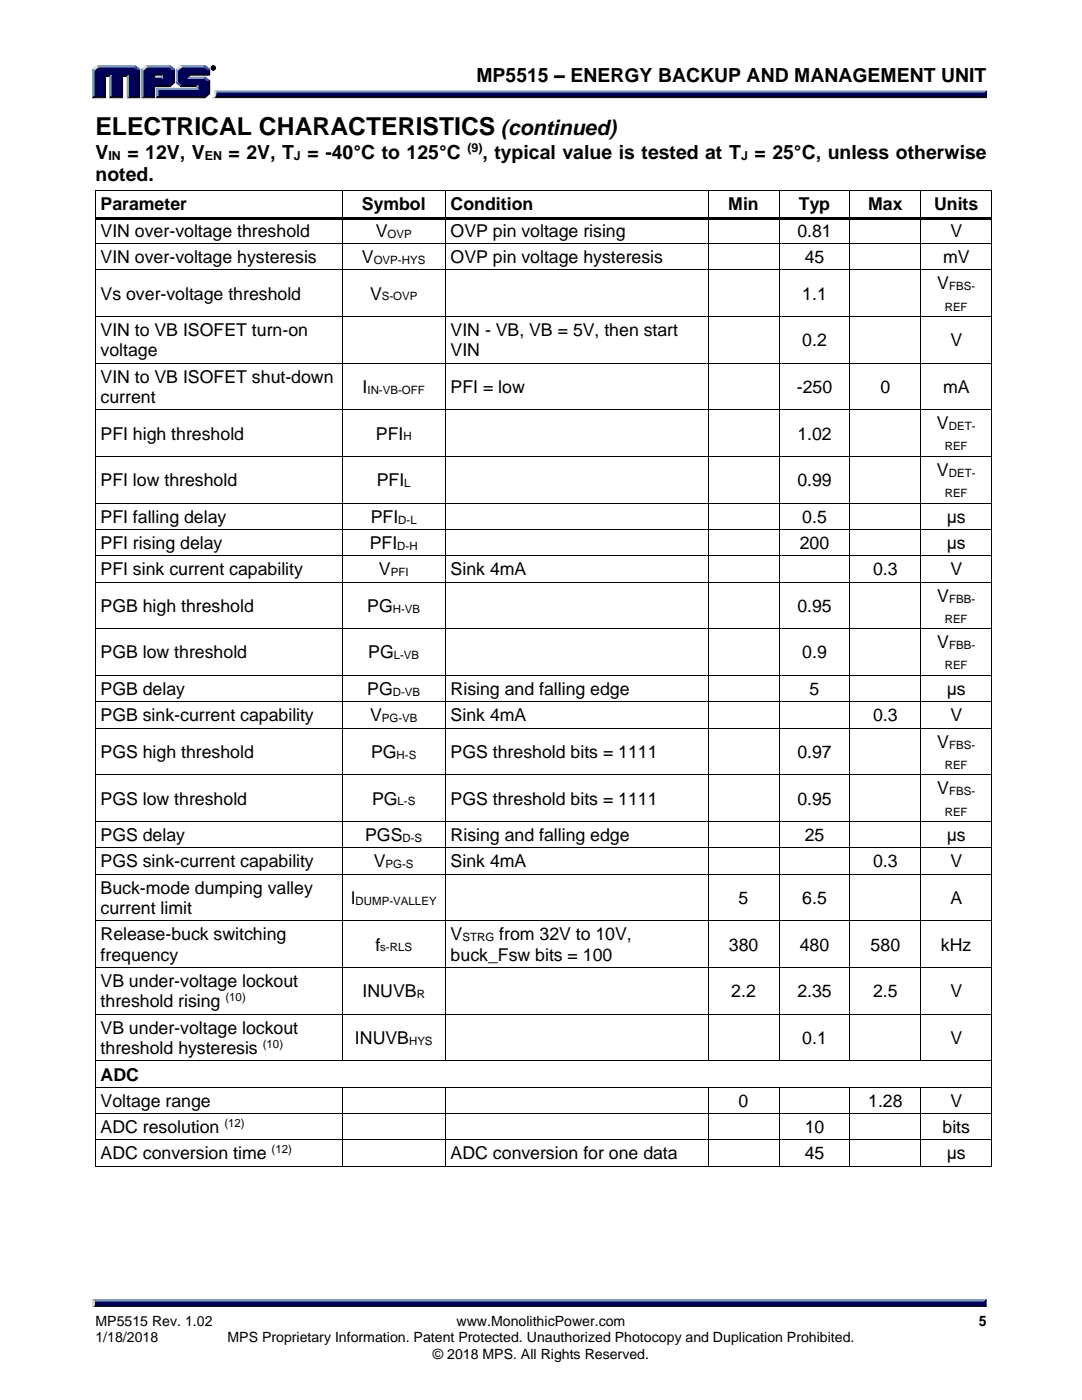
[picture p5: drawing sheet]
<svg xmlns="http://www.w3.org/2000/svg" width="216mm" height="279mm" viewBox="0 0 216 279" stroke-linecap="round" stroke-linejoin="round" font-family="sans-serif">
<g fill="#000" stroke="#000" stroke-width=".2">
<path d="M43 18.9h153.5l.4 .6h-154.4a.65 .65 0 0 0 .5-.6zM18.8 260.1h177.6l.4 .8h-178.4z"/>
<path d="M42.1 13.6a.46 .46 0 0 1 .9 0 .46 .46 0 0 1-.9 0zM42.2 13.5a.38 .38 0 0 0 .7 0 .38 .38 0 0 0-.7 0zM42.4 13.3h.3l.1 .5-.3-.2-.1 .2zM42.5 13.4l.1 .1 .1-.1z"/>
</g>
<g fill="#7f99bf" stroke="#7f99bf" stroke-width=".2">
<path d="M18.4 259.4h178.4l-.4 .7h-177.6z"/>
<path d="M42.9 18.2h154l-.4 .7h-153.5z"/>
<path d="M30.8 15.4h1.4l.3 .3h-1.9z"/>
<path d="M36.1 13.1h4.8l-.2 .3h-4.4z"/>
<path d="M35.2 13.8l.3 .2v2.4l-.3 .1z"/>
<path d="M31.2 17.6h8v-.3l.3-.3v.9h-8z"/>
<path d="M31.2 17.6l.3 .3v1.3l-.3 .3z"/>
<path d="M37.8 15.4h3.1l-.1 .3h-3.3z"/>
<path d="M29.1 13.1h4.8l-.2 .3h-4.4z"/>
<path d="M28.2 13.8l.3 .2v5.2l-.3 .3z"/>
<path d="M32.2 15l.3-.3v1l-.3-.3z"/>
<path d="M19.4 13.1h7.6l-.2 .3h-7.2z"/>
<path d="M18.5 13.8l.3 .2v5.2l-.3 .3z"/>
<path d="M22.2 15v4.2l-.3 .3v-4.2z"/>
<path d="M25.4 15.3l.2-.3v4.2l-.2 .3z"/>
</g>
<g fill="#000026" stroke="#000026" stroke-width=".2">
<path d="M196.8 259.4v1.5l-.4-.4v-.6z"/>
<path d="M196.9 18.2v1.3l-.4-.4v-.5z"/>
<path d="M36.3 17h3.2l-.3 .3h-3.1z"/>
<path d="M37.5 14.7h4.1v-.7l.2-.2v1.2h-4v.4l-.3 .3z"/>
<path d="M31.2 19.5l.3-.3h9.2l.9-.7v-2.2l.2-.2v2.6l-.9 .8z"/>
<path d="M30.6 17h3.1l.8-.6v-2.4l.3-.2v2.7l-.9 .8h-3.1v2.2h-2.6l.3-.3h2.1z"/>
<path d="M30.6 14.7h1.9l-.3 .3h-1.4v.4l-.2 .3z"/>
<path d="M27.6 14l.3-.2v5.7h-2.5l.2-.3h2z"/>
<path d="M20.8 15h1.4l-.3 .3h-.9v4.2h-2.5l.3-.3h2z"/>
<path d="M24.2 15h1.4l-.2 .3h-.9v4.2h-2.6l.3-.3h2z"/>
</g>
<g fill="#000059" stroke="#000059" stroke-width=".2">
<path d="M18.8 259.9h177.7v.6h-177.7z"/>
<path d="M43.1 18.6h153.4v.5h-153.5z"/>
<path d="M18.8 14l.8-.6h7.2l.8 .6v5.2h-2v-4.2h-1.4v4.2h-2v-4.2h-1.4v4.2h-2z"/>
<path d="M28.5 14l.8-.6h2.2v1.3h-.9v1h1.9v-1h-1.3v-1.3h2.5l.8 .6v2.4l-.8 .6h-3.1v2.2h-2.1z"/>
<path d="M31.4 17.9h8.1v-.9h-3.2l-.8-.6v-2.4l.8-.6h4.4l.9 .6v.7h-4.1v1h3.2l.9 .6v2.2l-.9 .7h-9.3z"/>
</g>
<g fill="#d9d9d9" stroke="#d9d9d9" stroke-width=".2">
<path d="M18.4 259.4l.4 .5v.5l-.4 .5z"/>
<path d="M42.9 18.2l.2 .4a.77 .77 0 0 1-.7 .9 1.14 1.14 0 0 0 .5-1.3z"/>
<path d="M35.2 13.8l.9-.7 .2 .3-.8 .6z"/>
<path d="M28.2 13.8l.9-.7 .2 .3-.8 .6z"/>
<path d="M18.5 13.8l.9-.7 .2 .3-.8 .6z"/>
</g>
<g fill="#195999" stroke="#195999" stroke-width=".2">
<path d="M35.2 16.5l.3-.1 .8 .6-.2 .3z"/>
<path d="M40.9 15.4l.9 .7-.2 .2-.9-.6z"/>
<path d="M33.9 13.1l.9 .7-.3 .2-.8-.6z"/>
<path d="M27 13.1l.9 .7-.3 .2-.8-.6z"/>
<path d="M40.9 13.1l.9 .7-.2 .2-.9-.6z"/>
</g>
<g fill="#000">
<path d="M19 38h.1v.7h-.1z" fill-rule="evenodd"/>
<path d="M19 38h.1v.2h-.1z" fill-rule="evenodd"/>
<path d="M68.2 38.2h.2v.5h-.2z" fill-rule="evenodd"/>
<path d="M68.2 38h.2v.2h-.2z" fill-rule="evenodd"/>
<path d="M88.8 38.2h.2v.5h-.2z" fill-rule="evenodd"/>
<path d="M88.8 38h.2v.2h-.2z" fill-rule="evenodd"/>
<path d="M141.2 38.2h.2v.5h-.2z" fill-rule="evenodd"/>
<path d="M141.2 38h.2v.2h-.2z" fill-rule="evenodd"/>
<path d="M155.4 38.2h.1v.5h-.1z" fill-rule="evenodd"/>
<path d="M155.4 38h.1v.2h-.1z" fill-rule="evenodd"/>
<path d="M169.5 38.2h.2v.5h-.2z" fill-rule="evenodd"/>
<path d="M169.5 38h.2v.2h-.2z" fill-rule="evenodd"/>
<path d="M183.7 38.2h.1v.5h-.1z" fill-rule="evenodd"/>
<path d="M183.7 38h.1v.2h-.1z" fill-rule="evenodd"/>
<path d="M197.8 38h.2v.7h-.2z" fill-rule="evenodd"/>
<path d="M197.8 38h.2v.2h-.2z" fill-rule="evenodd"/>
<path d="M19 43.3h.1v.7h-.1z" fill-rule="evenodd"/>
<path d="M19 48.5h.1v.7h-.1z" fill-rule="evenodd"/>
<path d="M19 53.8h.1v.7h-.1z" fill-rule="evenodd"/>
<path d="M19.1 43.3h49.1v.5h-49.1z" fill-rule="evenodd"/>
<path d="M68.2 43.8h.2v.2h-.2z" fill-rule="evenodd"/>
<path d="M68.2 43.3h.5v.5h-.5z" fill-rule="evenodd"/>
<path d="M68.2 48.5h.2v.7h-.2z" fill-rule="evenodd"/>
<path d="M68.2 53.8h.2v.7h-.2z" fill-rule="evenodd"/>
<path d="M68.7 43.3h20.1v.5h-20.1z" fill-rule="evenodd"/>
<path d="M88.8 43.8h.2v.2h-.2z" fill-rule="evenodd"/>
<path d="M88.8 43.3h.6v.5h-.6z" fill-rule="evenodd"/>
<path d="M88.8 48.5h.2v.7h-.2z" fill-rule="evenodd"/>
<path d="M88.8 53.8h.2v.7h-.2z" fill-rule="evenodd"/>
<path d="M89.4 43.3h51.8v.5h-51.8z" fill-rule="evenodd"/>
<path d="M141.2 43.8h.2v.2h-.2z" fill-rule="evenodd"/>
<path d="M141.2 43.3h.5v.5h-.5z" fill-rule="evenodd"/>
<path d="M141.2 48.5h.2v.7h-.2z" fill-rule="evenodd"/>
<path d="M141.2 53.8h.2v.7h-.2z" fill-rule="evenodd"/>
<path d="M141.7 43.3h13.7v.5h-13.7z" fill-rule="evenodd"/>
<path d="M155.4 43.8h.1v.2h-.1z" fill-rule="evenodd"/>
<path d="M155.4 43.3h.5v.5h-.5z" fill-rule="evenodd"/>
<path d="M155.4 48.5h.1v.7h-.1z" fill-rule="evenodd"/>
<path d="M155.4 53.8h.1v.7h-.1z" fill-rule="evenodd"/>
<path d="M155.9 43.3h13.6v.5h-13.6z" fill-rule="evenodd"/>
<path d="M169.5 43.8h.2v.2h-.2z" fill-rule="evenodd"/>
<path d="M169.5 43.3h.5v.5h-.5z" fill-rule="evenodd"/>
<path d="M169.5 48.5h.2v.7h-.2z" fill-rule="evenodd"/>
<path d="M169.5 53.8h.2v.7h-.2z" fill-rule="evenodd"/>
<path d="M170 43.3h13.7v.5h-13.7z" fill-rule="evenodd"/>
<path d="M183.7 43.8h.1v.2h-.1z" fill-rule="evenodd"/>
<path d="M183.7 43.3h.5v.5h-.5z" fill-rule="evenodd"/>
<path d="M183.7 48.5h.1v.7h-.1z" fill-rule="evenodd"/>
<path d="M183.7 53.8h.1v.7h-.1z" fill-rule="evenodd"/>
<path d="M184.2 43.3h13.6v.5h-13.6z" fill-rule="evenodd"/>
<path d="M197.8 43.3h.2v.7h-.2z" fill-rule="evenodd"/>
<path d="M197.8 48.5h.2v.7h-.2z" fill-rule="evenodd"/>
<path d="M197.8 53.8h.2v.7h-.2z" fill-rule="evenodd"/>
<path d="M19 63.1h.1v.7h-.1z" fill-rule="evenodd"/>
<path d="M19 72.4h.1v.7h-.1z" fill-rule="evenodd"/>
<path d="M68.2 63.1h.2v.7h-.2z" fill-rule="evenodd"/>
<path d="M68.2 72.4h.2v.7h-.2z" fill-rule="evenodd"/>
<path d="M88.8 63.1h.2v.7h-.2z" fill-rule="evenodd"/>
<path d="M88.8 72.4h.2v.7h-.2z" fill-rule="evenodd"/>
<path d="M141.2 63.1h.2v.7h-.2z" fill-rule="evenodd"/>
<path d="M141.2 72.4h.2v.7h-.2z" fill-rule="evenodd"/>
<path d="M155.4 63.1h.1v.7h-.1z" fill-rule="evenodd"/>
<path d="M155.4 72.4h.1v.7h-.1z" fill-rule="evenodd"/>
<path d="M169.5 63.1h.2v.7h-.2z" fill-rule="evenodd"/>
<path d="M169.5 72.4h.2v.7h-.2z" fill-rule="evenodd"/>
<path d="M183.7 63.1h.1v.7h-.1z" fill-rule="evenodd"/>
<path d="M183.7 72.4h.1v.7h-.1z" fill-rule="evenodd"/>
<path d="M197.8 63.1h.2v.7h-.2z" fill-rule="evenodd"/>
<path d="M197.8 72.4h.2v.7h-.2z" fill-rule="evenodd"/>
<path d="M19 81.7h.1v.7h-.1z" fill-rule="evenodd"/>
<path d="M19 91h.1v.7h-.1z" fill-rule="evenodd"/>
<path d="M68.2 81.7h.2v.7h-.2z" fill-rule="evenodd"/>
<path d="M68.2 91h.2v.7h-.2z" fill-rule="evenodd"/>
<path d="M88.8 81.7h.2v.7h-.2z" fill-rule="evenodd"/>
<path d="M88.8 91h.2v.7h-.2z" fill-rule="evenodd"/>
<path d="M141.2 81.7h.2v.7h-.2z" fill-rule="evenodd"/>
<path d="M141.2 91h.2v.7h-.2z" fill-rule="evenodd"/>
<path d="M155.4 81.7h.1v.7h-.1z" fill-rule="evenodd"/>
<path d="M155.4 91h.1v.7h-.1z" fill-rule="evenodd"/>
<path d="M169.5 81.7h.2v.7h-.2z" fill-rule="evenodd"/>
<path d="M169.5 91h.2v.7h-.2z" fill-rule="evenodd"/>
<path d="M183.7 81.7h.1v.7h-.1z" fill-rule="evenodd"/>
<path d="M183.7 91h.1v.7h-.1z" fill-rule="evenodd"/>
<path d="M197.8 81.7h.2v.7h-.2z" fill-rule="evenodd"/>
<path d="M197.8 91h.2v.7h-.2z" fill-rule="evenodd"/>
<path d="M19 100.4h.1v.7h-.1z" fill-rule="evenodd"/>
<path d="M19 105.6h.1v.7h-.1z" fill-rule="evenodd"/>
<path d="M19 110.9h.1v.7h-.1z" fill-rule="evenodd"/>
<path d="M19 116.1h.1v.7h-.1z" fill-rule="evenodd"/>
<path d="M68.2 100.4h.2v.7h-.2z" fill-rule="evenodd"/>
<path d="M68.2 105.6h.2v.7h-.2z" fill-rule="evenodd"/>
<path d="M68.2 110.9h.2v.7h-.2z" fill-rule="evenodd"/>
<path d="M68.2 116.1h.2v.7h-.2z" fill-rule="evenodd"/>
<path d="M88.8 100.4h.2v.7h-.2z" fill-rule="evenodd"/>
<path d="M88.8 105.6h.2v.7h-.2z" fill-rule="evenodd"/>
<path d="M88.8 110.9h.2v.7h-.2z" fill-rule="evenodd"/>
<path d="M88.8 116.1h.2v.7h-.2z" fill-rule="evenodd"/>
<path d="M141.2 100.4h.2v.7h-.2z" fill-rule="evenodd"/>
<path d="M141.2 105.6h.2v.7h-.2z" fill-rule="evenodd"/>
<path d="M141.2 110.9h.2v.7h-.2z" fill-rule="evenodd"/>
<path d="M141.2 116.1h.2v.7h-.2z" fill-rule="evenodd"/>
<path d="M155.4 100.4h.1v.7h-.1z" fill-rule="evenodd"/>
<path d="M155.4 105.6h.1v.7h-.1z" fill-rule="evenodd"/>
<path d="M155.4 110.9h.1v.7h-.1z" fill-rule="evenodd"/>
<path d="M155.4 116.1h.1v.7h-.1z" fill-rule="evenodd"/>
<path d="M169.5 100.4h.2v.7h-.2z" fill-rule="evenodd"/>
<path d="M169.5 105.6h.2v.7h-.2z" fill-rule="evenodd"/>
<path d="M169.5 110.9h.2v.7h-.2z" fill-rule="evenodd"/>
<path d="M169.5 116.1h.2v.7h-.2z" fill-rule="evenodd"/>
<path d="M183.7 100.4h.1v.7h-.1z" fill-rule="evenodd"/>
<path d="M183.7 105.6h.1v.7h-.1z" fill-rule="evenodd"/>
<path d="M183.7 110.9h.1v.7h-.1z" fill-rule="evenodd"/>
<path d="M183.7 116.1h.1v.7h-.1z" fill-rule="evenodd"/>
<path d="M197.8 100.4h.2v.7h-.2z" fill-rule="evenodd"/>
<path d="M197.8 105.6h.2v.7h-.2z" fill-rule="evenodd"/>
<path d="M197.8 110.9h.2v.7h-.2z" fill-rule="evenodd"/>
<path d="M197.8 116.1h.2v.7h-.2z" fill-rule="evenodd"/>
<path d="M19 125.4h.1v.7h-.1z" fill-rule="evenodd"/>
<path d="M19 134.7h.1v.7h-.1z" fill-rule="evenodd"/>
<path d="M68.2 125.4h.2v.7h-.2z" fill-rule="evenodd"/>
<path d="M68.2 134.7h.2v.7h-.2z" fill-rule="evenodd"/>
<path d="M88.8 125.4h.2v.7h-.2z" fill-rule="evenodd"/>
<path d="M88.8 134.7h.2v.7h-.2z" fill-rule="evenodd"/>
<path d="M141.2 125.4h.2v.7h-.2z" fill-rule="evenodd"/>
<path d="M141.2 134.7h.2v.7h-.2z" fill-rule="evenodd"/>
<path d="M155.4 125.4h.1v.7h-.1z" fill-rule="evenodd"/>
<path d="M155.4 134.7h.1v.7h-.1z" fill-rule="evenodd"/>
<path d="M169.5 125.4h.2v.7h-.2z" fill-rule="evenodd"/>
<path d="M169.5 134.7h.2v.7h-.2z" fill-rule="evenodd"/>
<path d="M183.7 125.4h.1v.7h-.1z" fill-rule="evenodd"/>
<path d="M183.7 134.7h.1v.7h-.1z" fill-rule="evenodd"/>
<path d="M197.8 125.4h.2v.7h-.2z" fill-rule="evenodd"/>
<path d="M197.8 134.7h.2v.7h-.2z" fill-rule="evenodd"/>
<path d="M19 140h.1v.7h-.1z" fill-rule="evenodd"/>
<path d="M19 145.3h.1v.7h-.1z" fill-rule="evenodd"/>
<path d="M19 154.6h.1v.7h-.1z" fill-rule="evenodd"/>
<path d="M68.2 140h.2v.7h-.2z" fill-rule="evenodd"/>
<path d="M68.2 145.3h.2v.7h-.2z" fill-rule="evenodd"/>
<path d="M68.2 154.6h.2v.7h-.2z" fill-rule="evenodd"/>
<path d="M88.8 140h.2v.7h-.2z" fill-rule="evenodd"/>
<path d="M88.8 145.3h.2v.7h-.2z" fill-rule="evenodd"/>
<path d="M88.8 154.6h.2v.7h-.2z" fill-rule="evenodd"/>
<path d="M141.2 140h.2v.7h-.2z" fill-rule="evenodd"/>
<path d="M141.2 145.3h.2v.7h-.2z" fill-rule="evenodd"/>
<path d="M141.2 154.6h.2v.7h-.2z" fill-rule="evenodd"/>
<path d="M155.4 140h.1v.7h-.1z" fill-rule="evenodd"/>
<path d="M155.4 145.3h.1v.7h-.1z" fill-rule="evenodd"/>
<path d="M155.4 154.6h.1v.7h-.1z" fill-rule="evenodd"/>
<path d="M169.5 140h.2v.7h-.2z" fill-rule="evenodd"/>
<path d="M169.5 145.3h.2v.7h-.2z" fill-rule="evenodd"/>
<path d="M169.5 154.6h.2v.7h-.2z" fill-rule="evenodd"/>
<path d="M183.7 140h.1v.7h-.1z" fill-rule="evenodd"/>
<path d="M183.7 145.3h.1v.7h-.1z" fill-rule="evenodd"/>
<path d="M183.7 154.6h.1v.7h-.1z" fill-rule="evenodd"/>
<path d="M197.8 140h.2v.7h-.2z" fill-rule="evenodd"/>
<path d="M197.8 145.3h.2v.7h-.2z" fill-rule="evenodd"/>
<path d="M197.8 154.6h.2v.7h-.2z" fill-rule="evenodd"/>
<path d="M19 163.9h.1v.7h-.1z" fill-rule="evenodd"/>
<path d="M19 169.1h.1v.7h-.1z" fill-rule="evenodd"/>
<path d="M19 174.4h.1v.7h-.1z" fill-rule="evenodd"/>
<path d="M68.2 163.9h.2v.7h-.2z" fill-rule="evenodd"/>
<path d="M68.2 169.1h.2v.7h-.2z" fill-rule="evenodd"/>
<path d="M68.2 174.4h.2v.7h-.2z" fill-rule="evenodd"/>
<path d="M88.8 163.9h.2v.7h-.2z" fill-rule="evenodd"/>
<path d="M88.8 169.1h.2v.7h-.2z" fill-rule="evenodd"/>
<path d="M88.8 174.4h.2v.7h-.2z" fill-rule="evenodd"/>
<path d="M141.2 163.9h.2v.7h-.2z" fill-rule="evenodd"/>
<path d="M141.2 169.1h.2v.7h-.2z" fill-rule="evenodd"/>
<path d="M141.2 174.4h.2v.7h-.2z" fill-rule="evenodd"/>
<path d="M155.4 163.9h.1v.7h-.1z" fill-rule="evenodd"/>
<path d="M155.4 169.1h.1v.7h-.1z" fill-rule="evenodd"/>
<path d="M155.4 174.4h.1v.7h-.1z" fill-rule="evenodd"/>
<path d="M169.5 163.9h.2v.7h-.2z" fill-rule="evenodd"/>
<path d="M169.5 169.1h.2v.7h-.2z" fill-rule="evenodd"/>
<path d="M169.5 174.4h.2v.7h-.2z" fill-rule="evenodd"/>
<path d="M183.7 163.9h.1v.7h-.1z" fill-rule="evenodd"/>
<path d="M183.7 169.1h.1v.7h-.1z" fill-rule="evenodd"/>
<path d="M183.7 174.4h.1v.7h-.1z" fill-rule="evenodd"/>
<path d="M197.8 163.9h.2v.7h-.2z" fill-rule="evenodd"/>
<path d="M197.8 169.1h.2v.7h-.2z" fill-rule="evenodd"/>
<path d="M197.8 174.4h.2v.7h-.2z" fill-rule="evenodd"/>
<path d="M19 183.7h.1v.7h-.1z" fill-rule="evenodd"/>
<path d="M19 193h.1v.7h-.1z" fill-rule="evenodd"/>
<path d="M68.2 183.7h.2v.7h-.2z" fill-rule="evenodd"/>
<path d="M68.2 193h.2v.7h-.2z" fill-rule="evenodd"/>
<path d="M88.8 183.7h.2v.7h-.2z" fill-rule="evenodd"/>
<path d="M88.8 193h.2v.7h-.2z" fill-rule="evenodd"/>
<path d="M141.2 183.7h.2v.7h-.2z" fill-rule="evenodd"/>
<path d="M141.2 193h.2v.7h-.2z" fill-rule="evenodd"/>
<path d="M155.4 183.7h.1v.7h-.1z" fill-rule="evenodd"/>
<path d="M155.4 193h.1v.7h-.1z" fill-rule="evenodd"/>
<path d="M169.5 183.7h.2v.7h-.2z" fill-rule="evenodd"/>
<path d="M169.5 193h.2v.7h-.2z" fill-rule="evenodd"/>
<path d="M183.7 183.7h.1v.7h-.1z" fill-rule="evenodd"/>
<path d="M183.7 193h.1v.7h-.1z" fill-rule="evenodd"/>
<path d="M197.8 183.7h.2v.7h-.2z" fill-rule="evenodd"/>
<path d="M197.8 193h.2v.7h-.2z" fill-rule="evenodd"/>
<path d="M19 202.3h.1v.7h-.1z" fill-rule="evenodd"/>
<path d="M19 211.6h.1v.7h-.1z" fill-rule="evenodd"/>
<path d="M19 216.9h.1v.7h-.1z" fill-rule="evenodd"/>
<path d="M68.2 202.3h.2v.7h-.2z" fill-rule="evenodd"/>
<path d="M68.2 211.6h.2v.2h-.2z" fill-rule="evenodd"/>
<path d="M68.2 217.1h.2v.5h-.2z" fill-rule="evenodd"/>
<path d="M68.2 216.9h.2v.2h-.2z" fill-rule="evenodd"/>
<path d="M88.8 202.3h.2v.7h-.2z" fill-rule="evenodd"/>
<path d="M88.8 211.6h.2v.2h-.2z" fill-rule="evenodd"/>
<path d="M88.8 217.1h.2v.5h-.2z" fill-rule="evenodd"/>
<path d="M88.8 216.9h.2v.2h-.2z" fill-rule="evenodd"/>
<path d="M141.2 202.3h.2v.7h-.2z" fill-rule="evenodd"/>
<path d="M141.2 211.6h.2v.2h-.2z" fill-rule="evenodd"/>
<path d="M141.2 217.1h.2v.5h-.2z" fill-rule="evenodd"/>
<path d="M141.2 216.9h.2v.2h-.2z" fill-rule="evenodd"/>
<path d="M155.4 202.3h.1v.7h-.1z" fill-rule="evenodd"/>
<path d="M155.4 211.6h.1v.2h-.1z" fill-rule="evenodd"/>
<path d="M155.4 217.1h.1v.5h-.1z" fill-rule="evenodd"/>
<path d="M155.4 216.9h.1v.2h-.1z" fill-rule="evenodd"/>
<path d="M169.5 202.3h.2v.7h-.2z" fill-rule="evenodd"/>
<path d="M169.5 211.6h.2v.2h-.2z" fill-rule="evenodd"/>
<path d="M169.5 217.1h.2v.5h-.2z" fill-rule="evenodd"/>
<path d="M169.5 216.9h.2v.2h-.2z" fill-rule="evenodd"/>
<path d="M183.7 202.3h.1v.7h-.1z" fill-rule="evenodd"/>
<path d="M183.7 211.6h.1v.2h-.1z" fill-rule="evenodd"/>
<path d="M183.7 217.1h.1v.5h-.1z" fill-rule="evenodd"/>
<path d="M183.7 216.9h.1v.2h-.1z" fill-rule="evenodd"/>
<path d="M197.8 202.3h.2v.7h-.2z" fill-rule="evenodd"/>
<path d="M197.8 211.6h.2v.7h-.2z" fill-rule="evenodd"/>
<path d="M197.8 216.9h.2v.7h-.2z" fill-rule="evenodd"/>
<path d="M19 222.2h.1v.7h-.1z" fill-rule="evenodd"/>
<path d="M19 227.4h.1v.7h-.1z" fill-rule="evenodd"/>
<path d="M19 232.7h.1v.1h-.1z" fill-rule="evenodd"/>
<path d="M19 232.7h.1v.1h-.1z" fill-rule="evenodd"/>
<path d="M68.2 222.2h.2v.7h-.2z" fill-rule="evenodd"/>
<path d="M68.2 227.4h.2v.7h-.2z" fill-rule="evenodd"/>
<path d="M68.2 232.7h.2v.1h-.2z" fill-rule="evenodd"/>
<path d="M88.8 222.2h.2v.7h-.2z" fill-rule="evenodd"/>
<path d="M88.8 227.4h.2v.7h-.2z" fill-rule="evenodd"/>
<path d="M88.8 232.7h.2v.1h-.2z" fill-rule="evenodd"/>
<path d="M141.2 222.2h.2v.7h-.2z" fill-rule="evenodd"/>
<path d="M141.2 227.4h.2v.7h-.2z" fill-rule="evenodd"/>
<path d="M141.2 232.7h.2v.1h-.2z" fill-rule="evenodd"/>
<path d="M155.4 222.2h.1v.7h-.1z" fill-rule="evenodd"/>
<path d="M155.4 227.4h.1v.7h-.1z" fill-rule="evenodd"/>
<path d="M155.4 232.7h.1v.1h-.1z" fill-rule="evenodd"/>
<path d="M169.5 222.2h.2v.7h-.2z" fill-rule="evenodd"/>
<path d="M169.5 227.4h.2v.7h-.2z" fill-rule="evenodd"/>
<path d="M169.5 232.7h.2v.1h-.2z" fill-rule="evenodd"/>
<path d="M183.7 222.2h.1v.7h-.1z" fill-rule="evenodd"/>
<path d="M183.7 227.4h.1v.7h-.1z" fill-rule="evenodd"/>
<path d="M183.7 232.7h.1v.1h-.1z" fill-rule="evenodd"/>
<path d="M197.8 222.2h.2v.7h-.2z" fill-rule="evenodd"/>
<path d="M197.8 227.4h.2v.7h-.2z" fill-rule="evenodd"/>
<path d="M197.8 232.7h.2v.1h-.2z" fill-rule="evenodd"/>
<path d="M197.8 232.7h.2v.1h-.2z" fill-rule="evenodd"/>
</g>
<g fill="none" stroke="#000" stroke-width=".2">
<path d="M19 38.7v4.6M19.1 38.1h49.1M68.3 38.7v4.6M68.4 38.1h20.4M88.9 38.7v4.6M89 38.1h52.2M141.3 38.7v4.6M141.4 38.1h14M155.4 38.7v4.6M155.5 38.1h14M169.6 38.7v4.6M169.7 38.1h14"/>
<path d="M183.7 38.7v4.6M183.8 38.1h14M197.9 38.7v4.6M19 44v4.5M19 49.2v4.6M19 54.5v8.6M19.1 48.6h49.1M19.1 53.9h49.1M68.3 44v4.5M68.3 49.2v4.6M68.3 54.5v8.6M68.4 48.6h20.4"/>
<path d="M68.4 53.9h20.4M88.9 44v4.5M88.9 49.2v4.6M88.9 54.5v8.6M89 48.6h52.2M89 53.9h52.2M141.3 44v4.5M141.3 49.2v4.6M141.3 54.5v8.6M141.4 48.6h14M141.4 53.9h14M155.4 44v4.5"/>
<path d="M155.4 49.2v4.6M155.4 54.5v8.6M155.5 48.6h14M155.5 53.9h14M169.6 44v4.5M169.6 49.2v4.6M169.6 54.5v8.6M169.7 48.6h14M169.7 53.9h14M183.7 44v4.5M183.7 49.2v4.6M183.7 54.5v8.6"/>
<path d="M183.8 48.6h14M183.8 53.9h14M197.9 44v4.5M197.9 49.2v4.6M197.9 54.5v8.6M19 63.8v8.6M19 73.1v8.6M19.1 63.2h49.1M19.1 72.5h49.1M68.3 63.8v8.6M68.3 73.1v8.6M68.4 63.2h20.4"/>
<path d="M68.4 72.5h20.4M88.9 63.8v8.6M88.9 73.1v8.6M89 63.2h52.2M89 72.5h52.2M141.3 63.8v8.6M141.3 73.1v8.6M141.4 63.2h14M141.4 72.5h14M155.4 63.8v8.6M155.4 73.1v8.6M155.5 63.2h14"/>
<path d="M155.5 72.5h14M169.6 63.8v8.6M169.6 73.1v8.6M169.7 63.2h14M169.7 72.5h14M183.7 63.8v8.6M183.7 73.1v8.6M183.8 63.2h14M183.8 72.5h14M197.9 63.8v8.6M197.9 73.1v8.6M19 82.4v8.6"/>
<path d="M19 91.7v8.7M19.1 81.8h49.1M19.1 91.1h49.1M68.3 82.4v8.6M68.3 91.7v8.7M68.4 81.8h20.4M68.4 91.1h20.4M88.9 82.4v8.6M88.9 91.7v8.7M89 81.8h52.2M89 91.1h52.2M141.3 82.4v8.6"/>
<path d="M141.3 91.7v8.7M141.4 81.8h14M141.4 91.1h14M155.4 82.4v8.6M155.4 91.7v8.7M155.5 81.8h14M155.5 91.1h14M169.6 82.4v8.6M169.6 91.7v8.7M169.7 81.8h14M169.7 91.1h14M183.7 82.4v8.6"/>
<path d="M183.7 91.7v8.7M183.8 81.8h14M183.8 91.1h14M197.9 82.4v8.6M197.9 91.7v8.7M19 101.1v4.5M19 106.3v4.6M19 111.6v4.5M19 116.8v8.6M19.1 100.4h49.1M19.1 105.7h49.1M19.1 110.9h49.1"/>
<path d="M19.1 116.2h49.1M68.3 101.1v4.5M68.3 106.3v4.6M68.3 111.6v4.5M68.3 116.8v8.6M68.4 100.4h20.4M68.4 105.7h20.4M68.4 110.9h20.4M68.4 116.2h20.4M88.9 101.1v4.5M88.9 106.3v4.6M88.9 111.6v4.5"/>
<path d="M88.9 116.8v8.6M89 100.4h52.2M89 105.7h52.2M89 110.9h52.2M89 116.2h52.2M141.3 101.1v4.5M141.3 106.3v4.6M141.3 111.6v4.5M141.3 116.8v8.6M141.4 100.4h14M141.4 105.7h14M141.4 110.9h14"/>
<path d="M141.4 116.2h14M155.4 101.1v4.5M155.4 106.3v4.6M155.4 111.6v4.5M155.4 116.8v8.6M155.5 100.4h14M155.5 105.7h14M155.5 110.9h14M155.5 116.2h14M169.6 101.1v4.5M169.6 106.3v4.6M169.6 111.6v4.5"/>
<path d="M169.6 116.8v8.6M169.7 100.4h14M169.7 105.7h14M169.7 110.9h14M169.7 116.2h14M183.7 101.1v4.5M183.7 106.3v4.6M183.7 111.6v4.5M183.7 116.8v8.6M183.8 100.4h14M183.8 105.7h14M183.8 110.9h14"/>
<path d="M183.8 116.2h14M197.9 101.1v4.5M197.9 106.3v4.6M197.9 111.6v4.5M197.9 116.8v8.6M19 126.1v8.6M19 135.4v4.6M19.1 125.5h49.1M19.1 134.8h49.1M68.3 126.1v8.6M68.3 135.4v4.6M68.4 125.5h20.4"/>
<path d="M68.4 134.8h20.4M88.9 126.1v8.6M88.9 135.4v4.6M89 125.5h52.2M89 134.8h52.2M141.3 126.1v8.6M141.3 135.4v4.6M141.4 125.5h14M141.4 134.8h14M155.4 126.1v8.6M155.4 135.4v4.6M155.5 125.5h14"/>
<path d="M155.5 134.8h14M169.6 126.1v8.6M169.6 135.4v4.6M169.7 125.5h14M169.7 134.8h14M183.7 126.1v8.6M183.7 135.4v4.6M183.8 125.5h14M183.8 134.8h14M197.9 126.1v8.6M197.9 135.4v4.6M19 140.7v4.6"/>
<path d="M19 146v8.6M19 155.3v8.6M19.1 140.1h49.1M19.1 145.3h49.1M19.1 154.7h49.1M68.3 140.7v4.6M68.3 146v8.6M68.3 155.3v8.6M68.4 140.1h20.4M68.4 145.3h20.4M68.4 154.7h20.4M88.9 140.7v4.6"/>
<path d="M88.9 146v8.6M88.9 155.3v8.6M89 140.1h52.2M89 145.3h52.2M89 154.7h52.2M141.3 140.7v4.6M141.3 146v8.6M141.3 155.3v8.6M141.4 140.1h14M141.4 145.3h14M141.4 154.7h14M155.4 140.7v4.6"/>
<path d="M155.4 146v8.6M155.4 155.3v8.6M155.5 140.1h14M155.5 145.3h14M155.5 154.7h14M169.6 140.7v4.6M169.6 146v8.6M169.6 155.3v8.6M169.7 140.1h14M169.7 145.3h14M169.7 154.7h14M183.7 140.7v4.6"/>
<path d="M183.7 146v8.6M183.7 155.3v8.6M183.8 140.1h14M183.8 145.3h14M183.8 154.7h14M197.9 140.7v4.6M197.9 146v8.6M197.9 155.3v8.6M19 164.6v4.5M19 169.8v4.6M19 175.1v8.6M19.1 164h49.1"/>
<path d="M19.1 169.2h49.1M19.1 174.5h49.1M68.3 164.6v4.5M68.3 169.8v4.6M68.3 175.1v8.6M68.4 164h20.4M68.4 169.2h20.4M68.4 174.5h20.4M88.9 164.6v4.5M88.9 169.8v4.6M88.9 175.1v8.6M89 164h52.2"/>
<path d="M89 169.2h52.2M89 174.5h52.2M141.3 164.6v4.5M141.3 169.8v4.6M141.3 175.1v8.6M141.4 164h14M141.4 169.2h14M141.4 174.5h14M155.4 164.6v4.5M155.4 169.8v4.6M155.4 175.1v8.6M155.5 164h14"/>
<path d="M155.5 169.2h14M155.5 174.5h14M169.6 164.6v4.5M169.6 169.8v4.6M169.6 175.1v8.6M169.7 164h14M169.7 169.2h14M169.7 174.5h14M183.7 164.6v4.5M183.7 169.8v4.6M183.7 175.1v8.6M183.8 164h14"/>
<path d="M183.8 169.2h14M183.8 174.5h14M197.9 164.6v4.5M197.9 169.8v4.6M197.9 175.1v8.6M19 184.4v8.6M19 193.7v8.6M19.1 183.8h49.1M19.1 193.1h49.1M68.3 184.4v8.6M68.3 193.7v8.6M68.4 183.8h20.4"/>
<path d="M68.4 193.1h20.4M88.9 184.4v8.6M88.9 193.7v8.6M89 183.8h52.2M89 193.1h52.2M141.3 184.4v8.6M141.3 193.7v8.6M141.4 183.8h14M141.4 193.1h14M155.4 184.4v8.6M155.4 193.7v8.6M155.5 183.8h14"/>
<path d="M155.5 193.1h14M169.6 184.4v8.6M169.6 193.7v8.6M169.7 183.8h14M169.7 193.1h14M183.7 184.4v8.6M183.7 193.7v8.6M183.8 183.8h14M183.8 193.1h14M197.9 184.4v8.6M197.9 193.7v8.6M19 203v8.6"/>
<path d="M19 212.3v4.6M19 217.6v4.6M19.1 202.4h49.1M19.1 211.7h49.1M19.1 217h49.1M68.3 203v8.6M68.3 217.6v4.6M68.4 202.4h20.4M68.4 211.7h20.4M68.4 217h20.4M88.9 203v8.6M88.9 217.6v4.6"/>
<path d="M89 202.4h52.2M89 211.7h52.2M89 217h52.2M141.3 203v8.6M141.3 217.6v4.6M141.4 202.4h14M141.4 211.7h14M141.4 217h14M155.4 203v8.6M155.4 217.6v4.6M155.5 202.4h14M155.5 211.7h14"/>
<path d="M155.5 217h14M169.6 203v8.6M169.6 217.6v4.6M169.7 202.4h14M169.7 211.7h14M169.7 217h14M183.7 203v8.6M183.7 217.6v4.6M183.8 202.4h14M183.8 211.7h14M183.8 217h14M197.9 203v8.6"/>
<path d="M197.9 212.3v4.6M197.9 217.6v4.6M19 222.9v4.5M19 228.1v4.6M19.1 222.2h49.1M19.1 227.5h49.1M19.1 232.8h49.1M68.3 222.9v4.5M68.3 228.1v4.6M68.4 222.2h20.4M68.4 227.5h20.4M68.4 232.8h20.4"/>
<path d="M88.9 222.9v4.5M88.9 228.1v4.6M89 222.2h52.2M89 227.5h52.2M89 232.8h52.2M141.3 222.9v4.5M141.3 228.1v4.6M141.4 222.2h14M141.4 227.5h14M141.4 232.8h14M155.4 222.9v4.5M155.4 228.1v4.6"/>
<path d="M155.5 222.2h14M155.5 227.5h14M155.5 232.8h14M169.6 222.9v4.5M169.6 228.1v4.6M169.7 222.2h14M169.7 227.5h14M169.7 232.8h14M183.7 222.9v4.5M183.7 228.1v4.6M183.8 222.2h14M183.8 227.5h14"/>
<path d="M183.8 232.8h14M197.9 222.9v4.5M197.9 228.1v4.6"/>
</g>
<text font-size="4.9" x="19" y="27">ELECTRICAL CHARACTERISTICS</text>
<text font-size="4.2" x="100" y="27">(continued)</text>
<g font-size="3.9">
<text x="95.1" y="16.3">MP5515 – ENERGY BACKUP AND MANAGEMENT UNIT</text>
<text x="19" y="31.7">V</text>
<text x="25.4" y="31.7">= 12V, V</text>
<text x="45.6" y="31.7">= 2V, T = -40°C to 125°C</text>
<text x="96.3" y="31.7">, typical value is tested at T</text>
<text x="150.6" y="31.7">= 25°C, unless otherwise</text>
<text x="19" y="36.1">noted.</text>
</g>
<g font-size="3.5">
<text x="20.1" y="42">Parameter</text>
<text x="72.2" y="42">Symbol</text>
<text x="89.9" y="42">Condition</text>
<text x="145.3" y="42">Min</text>
<text x="159.4" y="42">Typ</text>
<text x="173.2" y="42">Max</text>
<text x="186.4" y="42">Units</text>
<text x="20.1" y="47.2">VIN over-voltage threshold</text>
<text x="75" y="47.2">V</text>
<text x="89.9" y="47.2">OVP pin voltage rising</text>
<text x="159.1" y="47.2">0.81</text>
<text x="189.6" y="47.2">V</text>
<text x="20.1" y="52.5">VIN over-voltage hysteresis</text>
<text x="72.2" y="52.5">V</text>
<text x="89.9" y="52.5">OVP pin voltage hysteresis</text>
<text x="160.6" y="52.5">45</text>
<text x="188.2" y="52.5">mV</text>
<text x="20.1" y="59.8">Vs over-voltage threshold</text>
<text x="73.8" y="59.8">V</text>
<text x="160.1" y="59.8">1.1</text>
<text x="187" y="57.7">V</text>
<text x="20.1" y="67.1">VIN to VB ISOFET turn-on</text>
<text x="20.1" y="71.1">voltage</text>
<text x="89.9" y="67.1">VIN - VB, VB = 5V, then start</text>
<text x="89.9" y="71.1">VIN</text>
<text x="160.1" y="69.1">0.2</text>
<text x="189.6" y="69.1">V</text>
<text x="20.1" y="76.4">VIN to VB ISOFET shut-down</text>
<text x="20.1" y="80.4">current</text>
<text x="72.4" y="78.4">I</text>
<text x="89.9" y="78.4">PFI = low</text>
<text x="159" y="78.4">-250</text>
<text x="175.7" y="78.4">0</text>
<text x="188.2" y="78.4">mA</text>
<text x="20.1" y="87.7">PFI high threshold</text>
<text x="75" y="87.7">PFI</text>
<text x="159.1" y="87.7">1.02</text>
<text x="187" y="85.7">V</text>
<text x="187" y="95">V</text>
<text x="20.1" y="97">PFI low threshold</text>
<text x="75.2" y="97">PFI</text>
<text x="159.1" y="97">0.99</text>
<text x="20.1" y="104.3">PFI falling delay</text>
<text x="74" y="104.3">PFI</text>
<text x="160.1" y="104.3">0.5</text>
<text x="188.9" y="104.3">μs</text>
<text x="20.1" y="109.6">PFI rising delay</text>
<text x="73.8" y="109.6">PFI</text>
<text x="159.6" y="109.6">200</text>
<text x="188.9" y="109.6">μs</text>
<text x="20.1" y="114.8">PFI sink current capability</text>
<text x="75.6" y="114.8">V</text>
<text x="89.9" y="114.8">Sink 4mA</text>
<text x="174.2" y="114.8">0.3</text>
<text x="189.6" y="114.8">V</text>
<text x="20.1" y="122.1">PGB high threshold</text>
<text x="73.3" y="122.1">PG</text>
<text x="159.1" y="122.1">0.95</text>
<text x="187" y="120.1">V</text>
<text x="20.1" y="131.4">PGB low threshold</text>
<text x="73.5" y="131.4">PG</text>
<text x="160.1" y="131.4">0.9</text>
<text x="187" y="129.4">V</text>
<text x="20.1" y="138.7">PGB delay</text>
<text x="20.1" y="144">PGB sink-current capability</text>
<text x="73.3" y="138.7">PG</text>
<text x="73.8" y="144">V</text>
<text x="89.9" y="138.7">Rising and falling edge</text>
<text x="89.9" y="144">Sink 4mA</text>
<text x="161.5" y="138.7">5</text>
<text x="174.2" y="144">0.3</text>
<text x="188.9" y="138.7">μs</text>
<text x="189.6" y="144">V</text>
<text x="187" y="149.2">V</text>
<text x="20.1" y="151.2">PGS high threshold</text>
<text x="74" y="151.2">PG</text>
<text x="89.9" y="151.2">PGS threshold bits = 1111</text>
<text x="159.1" y="151.2">0.97</text>
<text x="20.1" y="160.6">PGS low threshold</text>
<text x="74.2" y="160.6">PG</text>
<text x="89.9" y="160.6">PGS threshold bits = 1111</text>
<text x="159.1" y="160.6">0.95</text>
<text x="187" y="158.5">V</text>
<text x="20.1" y="167.8">PGS delay</text>
<text x="72.9" y="167.8">PGS</text>
<text x="89.9" y="167.8">Rising and falling edge</text>
<text x="160.6" y="167.8">25</text>
<text x="188.9" y="167.8">μs</text>
<text x="20.1" y="173.1">PGS sink-current capability</text>
<text x="74.6" y="173.1">V</text>
<text x="89.9" y="173.1">Sink 4mA</text>
<text x="174.2" y="173.1">0.3</text>
<text x="189.6" y="173.1">V</text>
<text x="20.1" y="178.4">Buck-mode dumping valley</text>
<text x="20.1" y="182.4">current limit</text>
<text x="70" y="180.4">I</text>
<text x="147.4" y="180.4">5</text>
<text x="160.1" y="180.4">6.5</text>
<text x="189.6" y="180.4">A</text>
<text x="20.1" y="187.7">Release-buck switching</text>
<text x="20.1" y="191.7">frequency</text>
<text x="74.9" y="189.7">f</text>
<text x="89.9" y="187.7">V</text>
<text x="89.9" y="191.7">buck_Fsw bits = 100</text>
<text x="99.6" y="187.7">from 32V to 10V,</text>
<text x="145.4" y="189.7">380</text>
<text x="159.6" y="189.7">480</text>
<text x="173.7" y="189.7">580</text>
<text x="187.8" y="189.7">kHz</text>
<text x="20.1" y="197">VB under-voltage lockout</text>
<text x="20.1" y="201">threshold rising</text>
<text x="72.4" y="199">INUVB</text>
<text x="145.9" y="199">2.2</text>
<text x="159.1" y="199">2.35</text>
<text x="174.2" y="199">2.5</text>
<text x="189.6" y="199">V</text>
<text x="20.1" y="206.3">VB under-voltage lockout</text>
<text x="70.8" y="208.3">INUVB</text>
<text x="160.1" y="208.3">0.1</text>
<text x="189.6" y="208.3">V</text>
<text x="20.1" y="210.3">threshold hysteresis</text>
<text x="20.1" y="215.6">ADC</text>
<text x="20.1" y="220.9">Voltage range</text>
<text x="147.4" y="220.9">0</text>
<text x="173.2" y="220.9">1.28</text>
<text x="189.6" y="220.9">V</text>
<text x="20.1" y="226.1">ADC resolution</text>
<text x="160.6" y="226.1">10</text>
<text x="188.1" y="226.1">bits</text>
<text x="20.1" y="231.4">ADC conversion time</text>
<text x="89.9" y="231.4">ADC conversion for one data</text>
<text x="160.6" y="231.4">45</text>
<text x="188.9" y="231.4">μs</text>
</g>
<g font-size="2.8">
<text x="19" y="264.7">MP5515 Rev. 1.02</text>
<text x="19" y="267.9">1/18/2018</text>
<text x="45.4" y="267.9">MPS Proprietary Information. Patent Protected. Unauthorized Photocopy and Duplication Prohibited.</text>
<text x="91.1" y="264.7">www.MonolithicPower.com</text>
<text x="195.3" y="264.7">5</text>
<text x="86.4" y="271.2">© 2018 MPS. All Rights Reserved.</text>
</g>
<g font-size="2.5">
<text x="21.6" y="32">IN</text>
<text x="40.9" y="32">EN</text>
<text x="58.7" y="32">J</text>
<text x="93.3" y="30.2">(9)</text>
<text x="147.9" y="32">J</text>
</g>
<g font-size="2.3">
<text x="77.3" y="47.4">OVP</text>
<text x="74.6" y="52.7">OVP-HYS</text>
<text x="76.2" y="60">S-OVP</text>
<text x="189.4" y="57.9">FBS-</text>
<text x="188.5" y="62">REF</text>
<text x="73.3" y="78.6">IN-VB-OFF</text>
<text x="80.5" y="87.9">H</text>
<text x="188.5" y="89.9">REF</text>
<text x="189.3" y="85.9">DET-</text>
<text x="189.3" y="95.2">DET-</text>
<text x="80.7" y="97.2">L</text>
<text x="188.5" y="99.2">REF</text>
<text x="79.5" y="104.5">D-L</text>
<text x="79.3" y="109.7">D-H</text>
<text x="78" y="115">PFI</text>
<text x="78.4" y="122.3">H-VB</text>
<text x="188.5" y="124.3">REF</text>
<text x="189.4" y="120.3">FBB-</text>
<text x="78.6" y="131.6">L-VB</text>
<text x="189.4" y="129.6">FBB-</text>
<text x="188.5" y="133.6">REF</text>
<text x="78.4" y="138.9">D-VB</text>
<text x="76.2" y="144.1">PG-VB</text>
<text x="189.4" y="149.4">FBS-</text>
<text x="79.1" y="151.4">H-S</text>
<text x="188.5" y="153.5">REF</text>
<text x="79.3" y="160.7">L-S</text>
<text x="189.4" y="158.7">FBS-</text>
<text x="188.5" y="162.8">REF</text>
<text x="76.9" y="173.3">PG-S</text>
<text x="80.3" y="168">D-S</text>
<text x="71" y="180.6">DUMP-VALLEY</text>
<text x="75.9" y="189.9">s-RLS</text>
<text x="92.3" y="187.8">STRG</text>
<text x="45" y="199.8">(10)</text>
<text x="83.1" y="199.2">R</text>
<text x="52.4" y="209.1">(10)</text>
<text x="81.6" y="208.5">HYS</text>
<text x="44.8" y="224.9">(12)</text>
<text x="54.2" y="230.2">(12)</text>
</g>
</svg>
